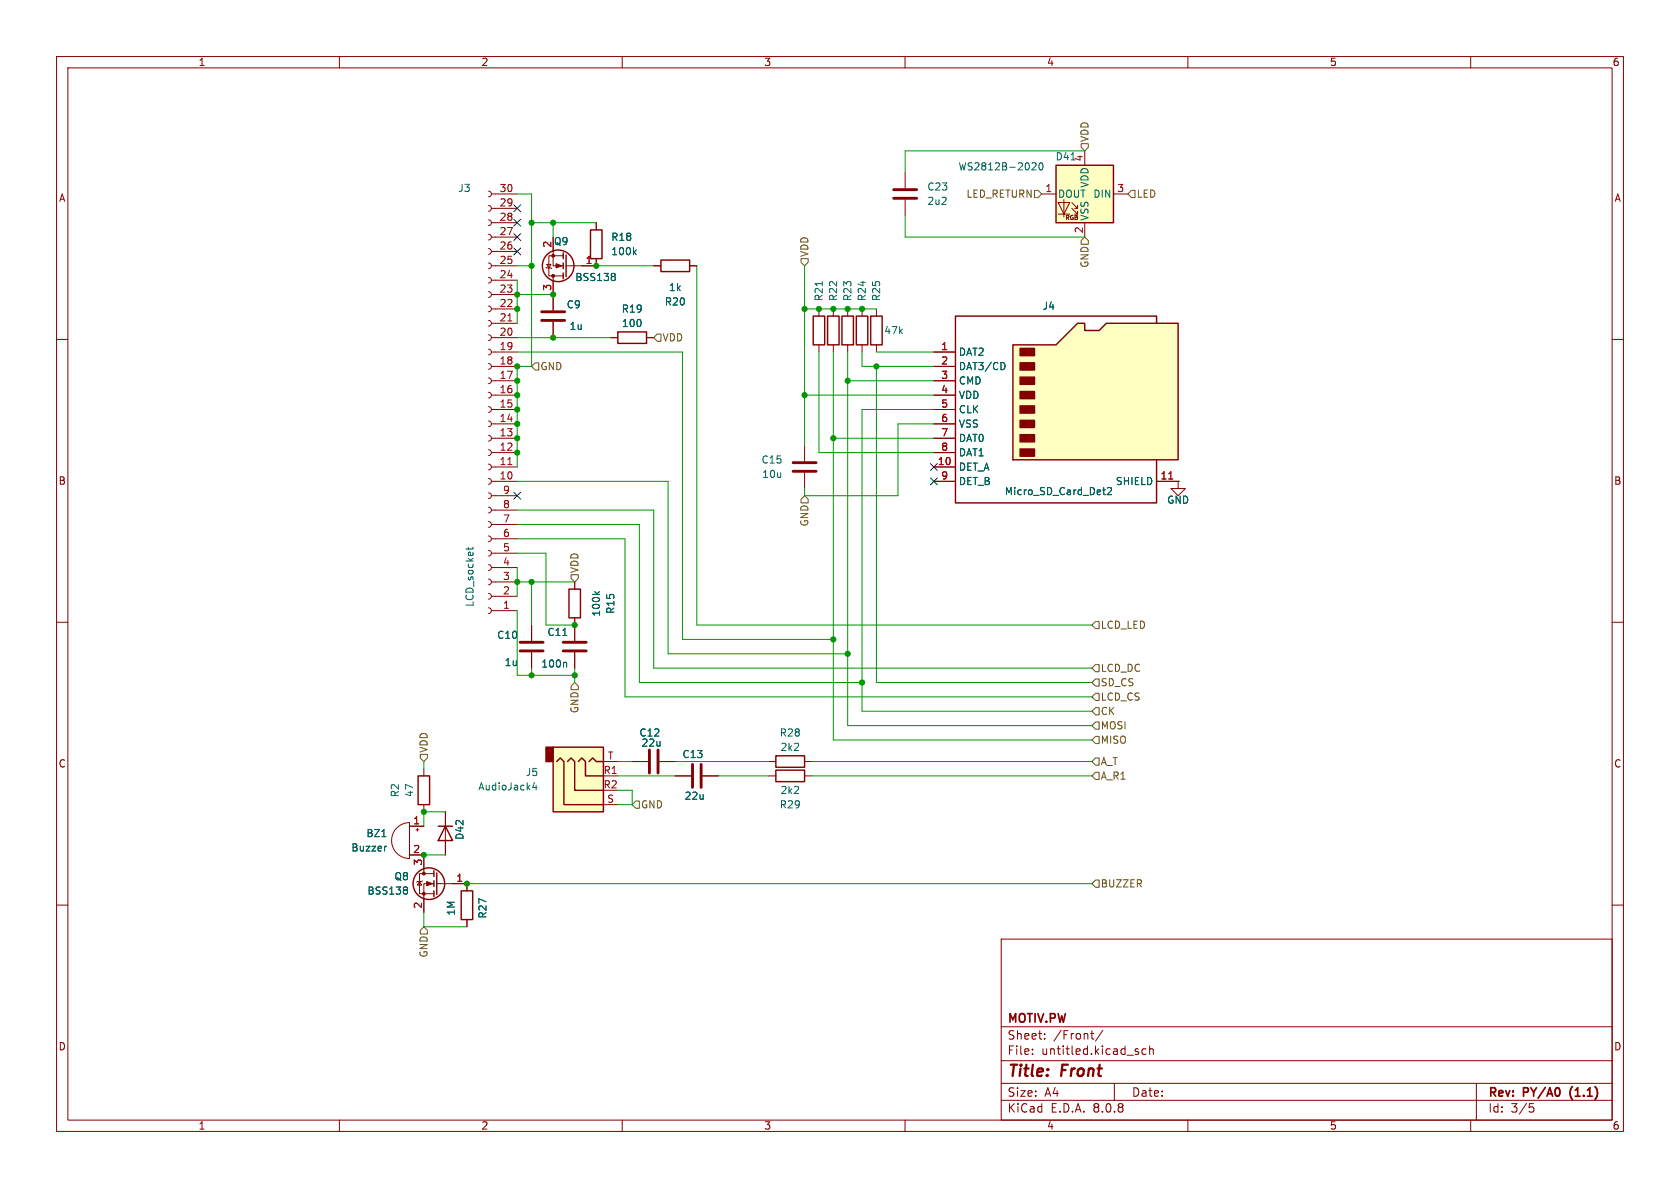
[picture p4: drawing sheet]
<svg xmlns="http://www.w3.org/2000/svg" width="297mm" height="210mm" viewBox="0 0 297 210" stroke-linecap="round" stroke-linejoin="round" font-family="sans-serif">
<g fill="none" stroke="#840000" stroke-width=".18">
<path d="M10 10h277v190h-277zM12 12h273v186h-273zM60 10v2M110 10v2M160 10v2M210 10v2M260 10v2M97.8 52.1v2.8M97.8 56.9v2.8M10 60h2M285 60h2M10 110h2"/>
<path d="M101.6 102.9v1.2M101.6 109.2v1.3M285 110h2M10 160h2M177 166h108v32h-108zM285 160h2M60 198v2M110 198v2M160 198v2M177 194.5h108M177 191.5h108M177 187.5h108"/>
<path d="M177 181.5h108M182.5 186.3v.1M182.5 185.5v.1M184.7 183.6v.1M184.7 182.8v.1M192.8 182.7h.6M193 183.5l.4 .2M195 182.1l-1.3 2M197 191.5v3M201.2 186v.3M202.6 185.5l-.4-.1-.3 .3v.4l.1 .2h.6M203.2 185.5l.3-.1 .3 .1 .1 .9"/>
<path d="M203.2 184.9v1.5M210 198v2M260 198v2M261 191.5v6.5M270.4 195.1h.7M270.5 195.7h.4l.3 .3-.2 .5-.5 .1"/>
</g>
<path d="M100.6 104.1h2v5.1h-2z" fill="none" stroke="#840000" stroke-width=".25"/>
<path d="M105.1 104.6l.5 .5M106 104.6l-.5 .4" fill="none" stroke="#006464" stroke-width=".18"/>
<path d="M95.8 56.6h4M95.8 55.1h4" fill="none" stroke="#840000" stroke-width=".51"/>
<path d="M179.1 61h7.6l3.8-3.8h1.3v1.2h2.5l1.3-1.2h12.7v24.1h-29.2z" fill="#ffffc2"/>
<g fill="#840000" stroke="#840000" stroke-width=".25">
<path d="M180.3 79.4h2.6v1.2h-2.6z"/>
<path d="M180.3 76.8h2.6v1.3h-2.6z"/>
<path d="M180.3 74.3h2.6v1.3h-2.6z"/>
<path d="M180.3 71.8h2.6v1.2h-2.6z"/>
<path d="M180.3 69.2h2.6v1.3h-2.6z"/>
<path d="M180.3 66.7h2.6v1.2h-2.6z"/>
<path d="M180.3 64.1h2.6v1.3h-2.6z"/>
<path d="M180.3 61.6h2.6v1.3h-2.6z"/>
</g>
<path d="M204.5 57.2v-1.3h-35.6v33h35.6v-7.6M179.1 61h7.6l3.8-3.8h1.3v1.2h2.5l1.3-1.2h12.7v24.1h-29.2z" fill="none" stroke="#840000" stroke-width=".25"/>
<g fill="none" stroke="#840000" stroke-width=".18">
<path d="M165.1 62.2h3.8M165.1 64.8h3.8M165.1 67.3h3.8M165.1 69.9h3.8M165.1 72.4h3.8M165.1 74.9h3.8M165.1 77.5h3.8M165.1 82.6h3.8M165.1 85.1h3.8M165.1 80h3.8M204.5 85.1h3.8M208.3 85.1v1.3h-1.3l1.3 1.2 1.2-1.2h-1.2"/>
<path d="M208.3 85.1h.1"/>
</g>
<path d="M206.6 84.7h.7" fill="none" stroke="#a90000" stroke-width=".18"/>
<path d="M177.4 64.1l.3 .5-.3 .7M194.9 86.6h.5M195.3 87.4h.1M195.8 86.3l.5-.1 .2 .3-.8 .9h.8" fill="none" stroke="#006464" stroke-width=".18"/>
<path d="M186.7 29.2h10.1v10.2h-10.1z" fill="#ffffc2"/>
<g fill="none" stroke="#840000" stroke-width=".18">
<path d="M160 30.5v2.8M160 35.3v2.8M184.1 34.3h2.6M187.1 35.8h2l-1 2zM187.1 37.8h2M188.1 35.3v3.1M189.5 36.8l1 1v-.5M189.5 35.8l1 1v-.5M190 37.8h.5M190 36.8h.5M191.8 26.7v2.5M191.8 39.4v2.5"/>
<path d="M196.8 34.3h2.6M144.8 54.6v1.3M147.3 54.6v1.3M149.9 54.6v1.3M152.4 54.6v1.3M154.9 54.6v1.3M144.8 61v1.2M147.3 61v1.2M149.9 61v1.2M152.4 61v1.2M154.9 61v1.2M94 110.5v2.8"/>
<path d="M94 115.3v2.8M111.8 134.6h2.8M116.6 134.6h2.8"/>
</g>
<path d="M186.7 29.2h10.1v10.2h-10.1zM143.8 55.9h2v5.1h-2zM146.3 55.9h2v5.1h-2zM148.8 55.9h2.1v5.1h-2.1zM151.4 55.9h2v5.1h-2zM153.9 55.9h2.1v5.1h-2.1z" fill="none" stroke="#840000" stroke-width=".25"/>
<path d="M182.5 28.9l.4-.1 .3 .3-.8 .9h.8M183.8 28.9l.2-.1a.68 .68 0 0 1 .4 .6 .68 .68 0 0 1-.4 .6l-.2-.1-.1-.3zM189.3 28.3h.8M145.4 49.8v.7" fill="none" stroke="#006464" stroke-width=".18"/>
<path d="M158 35.1h4.1M158 33.5h4.1M91.9 115.1h4.1M91.9 113.5h4.1M114.8 132.6v4.1M116.3 132.6v4.1" fill="none" stroke="#840000" stroke-width=".51"/>
<path d="M97.8 132.1h8.9v11.4h-8.9z" fill="#ffffc2"/>
<path d="M96.5 132.1h1.3v2.5h-1.3z" fill="#840000" stroke="#840000" stroke-width=".25"/>
<g fill="none" stroke="#840000" stroke-width=".25">
<path d="M99.6 44.7v1M99.6 46.5v1M99.6 48.3v1M100.1 45.1v3.8M104.4 40.6h2v5.1h-2zM109.2 58.7h5.1v2h-5.1zM116.8 46h5.1v2h-5.1zM73.9 137.2h2v5h-2zM97.8 132.1h8.9v11.4h-8.9zM98.4 134.6l.7-.6 .6 .6v7.6h7M100.3 134.6l.7-.6 .6 .6v5.1h5.1M102.2 134.6l.7-.6 .6 .6v2.6h3.2"/>
<path d="M104.1 134.6l.7-.6 .6 .6h1.3M137.2 136.1h5v2.1h-5zM137.2 133.6h5v2h-5zM76.7 153.9v1M76.7 155.7v1M76.7 157.5v1M77.2 154.3v3.8M77.5 146.1h2.5M78.7 146.1l1.3 2.5h-2.5zM81.5 157.5h2.1v5.1h-2.1z"/>
<circle cx="98.7" cy="47" r="2.79"/>
<circle cx="75.8" cy="156.2" r="2.79"/>
</g>
<g fill="none" stroke="#840000" stroke-width=".18">
<path d="M86.4 33.8l.3 .1 .2 .4-.2 .3-.3 .2M86.4 36.3l.3 .2 .2 .3-.2 .4-.3 .1M86.4 38.9l.3 .1 .2 .4-.2 .3-.3 .2M86.9 34.3h4.5M86.9 36.8h4.5M86.9 39.4h4.5M105.4 39.4v1.2M86.4 41.4l.3 .2 .2 .3-.2 .4-.3 .1M86.4 43.9l.3 .2 .2 .4-.2 .3-.3 .2M86.4 46.5l.3 .1 .2 .4-.2 .3-.3 .2M86.4 49l.3 .2 .2 .3-.2 .4-.3 .1M86.4 51.6l.3 .1 .2 .4-.2 .3-.3 .2"/>
<path d="M86.4 54.1l.3 .2 .2 .3-.2 .4-.3 .1M86.4 56.6l.3 .2 .2 .4-.2 .3-.3 .2M86.4 59.2l.3 .1 .2 .4-.2 .3-.3 .2M86.9 59.7h4.5M86.9 47h4.5M86.9 41.9h4.5M86.9 44.5h4.5M86.9 49.5h4.5M86.9 52.1h4.5M86.9 54.6h4.5M86.9 57.2h4.5M96.5 47.2l.1 .2h.8l.1 .1"/>
<path d="M96.6 46.7h.8l-.4 .7zM97.8 41.9v5.1h1.8M97.8 48.8v6.1M97.8 56.9v2.8M99.6 45.2h-2.6v3.6h2.6M105.4 45.7v1.3h-5.3M107.9 59.7h1.3M114.3 59.7h1.3M115.6 47h1.2M121.9 47h1.3M86.4 61.7l.3 .2 .2 .3-.2 .4-.3 .1M86.4 64.3l.3 .1 .2 .4-.2 .3-.3 .2"/>
<path d="M86.4 66.8l.3 .2 .2 .3-.2 .4-.3 .1M86.4 69.3l.3 .2 .2 .4-.2 .3-.3 .2M86.4 71.9l.3 .1 .2 .4-.2 .3-.3 .2M86.4 74.4l.3 .2 .2 .3-.2 .4-.3 .1M86.4 77l.3 .1 .2 .4-.2 .3-.3 .2M86.4 79.5l.3 .2 .2 .3-.2 .4-.3 .1M86.9 62.2h4.5M86.9 64.8h4.5M86.9 67.3h4.5M86.9 69.9h4.5M86.9 72.4h4.5M86.9 74.9h4.5"/>
<path d="M86.9 77.5h4.5M142.2 78.7v2.8M165.1 62.2h3.8M165.1 64.8h3.8M165.1 67.3h3.8M165.1 69.9h3.8M165.1 72.4h3.8M165.1 74.9h3.8M165.1 77.5h3.8M86.4 82l.3 .2 .2 .4-.2 .3-.3 .2M86.4 84.6l.3 .1 .2 .4-.2 .3-.3 .2M86.4 87.1l.3 .2 .2 .3-.2 .4-.3 .1"/>
<path d="M86.4 89.7l.3 .1 .2 .4-.2 .3-.3 .2M86.4 92.2l.3 .2 .2 .3-.2 .4-.3 .1M86.4 94.7l.3 .2 .2 .4-.2 .3-.3 .2M86.4 97.3l.3 .1 .2 .4-.2 .3-.3 .2M86.4 99.8l.3 .2 .2 .3-.2 .4-.3 .1M86.9 80h4.5M86.9 82.6h4.5M86.9 85.1h4.5M86.9 87.6h4.5M86.9 90.2h4.5M86.9 92.7h4.5M86.9 95.3h4.5"/>
<path d="M86.9 97.8h4.5M142.2 83.6v2.8M165.1 80h3.8M165.1 82.6h3.8M165.1 85.1h3.8M204.5 85.1h3.8M208.3 85.1h.1M86.4 102.4l.3 .1 .2 .4-.2 .3-.3 .2M86.4 104.9l.3 .2 .2 .3-.2 .4-.3 .1M86.4 107.4l.3 .2 .2 .4-.2 .3-.3 .2M86.9 100.3h4.5M86.9 102.9h4.5"/>
<path d="M86.9 105.4h4.5M86.9 108h4.5M94 110.5v2.8M94 115.3v2.8M101.6 102.9v1.2M101.6 109.2v4.1M101.6 115.3v2.8M74.9 135.9v1.3M106.7 137.2h2.5M106.7 134.6h2.5M111.8 134.6h2.8M116.6 134.6h2.8"/>
<path d="M119.4 137.2h2.8M124.2 137.2h2.8M135.9 137.2h1.3M135.9 134.6h1.3M142.2 137.2h1.3M142.2 134.6h1.3M70.1 146.4a3.2 3.2 0 0 1 2.3-1v6.4a3.2 3.2 0 0 1-2.9-2 3.2 3.2 0 0 1 .6-3.4zM72.4 151.1h2.5v3.3M72.4 146.1h2.5M73.5 146.7h.5M73.8 146.4v.5M74.2 155.8l.3 .7h-.7z"/>
<path d="M74.7 155.7l-.2 .1h-.7l-.1 .2M74.9 142.2v1.3M76.7 156.2h-1.8v5.1M76.7 154.4h-2.5v3.6h2.5M77.2 156.2h5.3v1.3M78.7 143.5v7.6M106.7 142.2h2.5M82.5 162.6v1.2"/>
</g>
<g fill="none" stroke="#006464" stroke-width=".18">
<path d="M108.5 48.3l.3 .3-.3 .3 .3 .2v.3l-.3 .2M112.1 44.5l.4 .5M112.5 44.2l-.5 .5M177.4 64.1l.3 .5-.3 .7M82.8 96.8v.4M83.6 96.8l-.1 .3h-1.1M194.9 86.6h.5M195.3 87.4h.1M195.8 86.3l.5-.1 .2 .3-.8 .9h.8M99.5 112.3h.7M100 117.1l.2 .2v.6M105.1 104.6l.5 .5"/>
<path d="M106 104.6l-.5 .4M94.5 138.3l-.3 .9h.8M94.8 138.8v.8M67.5 147.9h.7M68.3 149.6l-.2 .1M71.8 156.8l.2 .2-.2 .3 .2 .3v.2l-.2 .3"/>
</g>
<path d="M140.2 83.3h4.1M140.2 81.8h4.1M99.6 115.1h4M99.6 113.5h4M122.4 135.1v4.1M124 135.1v4.1" fill="none" stroke="#840000" stroke-width=".51"/>
<g fill="#840000" stroke="#840000" stroke-width=".18">
<path d="M75.4 155.8l1.1 .4-1.1 .4z"/>
<path d="M98.3 46.6l1 .4-1 .4z"/>
<circle cx="74.9" cy="158" r=".25"/>
<circle cx="74.9" cy="154.4" r=".25"/>
<circle cx="97.8" cy="45.2" r=".25"/>
<circle cx="97.8" cy="48.8" r=".25"/>
</g>
<path d="M89.8 56.7h.7M89.8 82.1h.7M206.6 84.7h.7" fill="none" stroke="#a90000" stroke-width=".18"/>
<g fill="none" stroke="#725600" stroke-width=".18">
<path d="M182.9 33.7h.6l.6 .6-.6 .6h-.6zM191.1 25.4h1.3v.6l-.6 .7-.7-.7zM200 33.7h.7v1.2h-.7l-.6-.6zM116.2 59.1h.6v1.2h-.6l-.6-.6zM141.6 45.7h1.3v.7l-.7 .6-.6-.6zM191.8 41.9l.6 .6v.7h-1.3v-.7zM94.6 64.1h.6v1.3h-.6l-.6-.6zM142.2 87.6l.7 .7v.6h-1.3v-.6zM101 101.6h1.2v.6l-.6 .7-.6-.7zM193.7 117.5h.6v1.2h-.6l-.7-.6zM193.7 109.9h.6v1.2h-.6l-.7-.6zM74.3 133.4h1.3v.6l-.7 .6-.6-.6z"/>
<path d="M101.6 120.7l.6 .6v.6h-1.2v-.6zM193.7 130.2h.6v1.2h-.6l-.7-.6zM193.7 120h.6v1.3h-.6l-.7-.6zM193.7 134h.6v1.3h-.6l-.7-.7zM193.7 125.1h.6v1.3h-.6l-.7-.7zM193.7 136.5h.6v1.3h-.6l-.7-.6zM193.7 127.6h.6v1.3h-.6l-.7-.6zM193.7 122.6h.6v1.2h-.6l-.7-.6zM112.4 141.6h.6v1.3h-.6l-.6-.7zM193.7 155.6h.6v1.2h-.6l-.7-.6zM74.9 163.8l.7 .7v.6h-1.3v-.6z"/>
</g>
<g fill="none" stroke="#009600" stroke-width=".18">
<path d="M91.4 34.3h2.6v30.5h-2.6v17.8M94 39.4h11.4M97.8 39.4v2.5M160 38.1v3.8h31.8M191.8 26.7h-31.8v3.8M91.4 49.5v7.7M91.4 59.7h16.5M91.4 52.1h6.4M91.4 47h2.6M105.4 47h10.2M123.2 47v63.5h69.8M142.2 54.6h12.7"/>
<path d="M142.2 47v31.7M91.4 62.2h29.2v50.8h26.7M142.2 69.9h22.9M144.8 62.2v17.8h20.3M147.3 62.2v68.6h45.7M147.3 77.5h17.8M149.9 62.2v66.1h43.1M149.9 67.3h15.2M152.4 62.2v2.6h12.7M154.9 64.8v55.9h38.1M154.9 62.2h10.2M165.1 72.4h-12.7v53.3h40.6"/>
<path d="M165.1 74.9h-6.4v12.7h-16.5v-1.2M91.4 95.3h19.1v27.9h82.5M91.4 85.1h26.7v30.5h31.8M91.4 97.8h5.1v12.7h5.1M91.4 90.2h24.2v27.9h77.4M91.4 92.7h21.6v28h39.4M91.4 100.3v5.1M91.4 108v11.4h10.2M91.4 102.9h10.2M94 102.9v7.6M94 118.1v1.3M101.6 118.1v2.6"/>
<path d="M74.9 134.6v1.3M109.2 134.6h2.6M109.2 139.7h2.6v2.5h-2.6M109.2 137.2h10.2M119.4 134.6h16.5M127 137.2h8.9M143.5 134.6h49.5M143.5 137.2h49.5M74.9 151.1h3.8M78.7 143.5h-3.8v2.6M82.5 156.2h110.5M74.9 161.3v2.5h7.6"/>
</g>
<g fill="none" stroke="#000084" stroke-width=".18">
<path d="M90.8 36.2l1.2 1.2M90.8 38.8l1.2 1.2M92 36.2l-1.2 1.2M92 38.8l-1.2 1.2M90.8 43.8l1.2 1.3M90.8 41.3l1.2 1.2M92 43.8l-1.2 1.3M92 41.3l-1.2 1.2M90.8 87l1.2 1.2M92 87l-1.2 1.2M164.5 81.9l1.2 1.3M164.5 84.5l1.2 1.2"/>
<path d="M165.7 81.9l-1.2 1.3M165.7 84.5l-1.2 1.2"/>
</g>
<g fill="#009600" stroke="#009600" stroke-width=".18">
<circle cx="91.4" cy="74.9" r=".46"/>
<circle cx="91.4" cy="72.4" r=".46"/>
<circle cx="97.8" cy="59.7" r=".46"/>
<circle cx="91.4" cy="64.8" r=".46"/>
<circle cx="94" cy="39.4" r=".46"/>
<circle cx="94" cy="47" r=".46"/>
<circle cx="97.8" cy="39.4" r=".46"/>
<circle cx="91.4" cy="80" r=".46"/>
<circle cx="91.4" cy="77.5" r=".46"/>
<circle cx="91.4" cy="52.1" r=".46"/>
<circle cx="91.4" cy="54.6" r=".46"/>
<circle cx="97.8" cy="52.1" r=".46"/>
<circle cx="91.4" cy="69.9" r=".46"/>
<circle cx="91.4" cy="67.3" r=".46"/>
<circle cx="101.6" cy="119.4" r=".46"/>
<circle cx="94" cy="119.4" r=".46"/>
<circle cx="91.4" cy="102.9" r=".46"/>
<circle cx="94" cy="102.9" r=".46"/>
<circle cx="101.6" cy="110.5" r=".46"/>
<circle cx="74.9" cy="151.1" r=".46"/>
<circle cx="82.5" cy="156.2" r=".46"/>
<circle cx="74.9" cy="143.5" r=".46"/>
<circle cx="147.3" cy="54.6" r=".46"/>
<circle cx="144.8" cy="54.6" r=".46"/>
<circle cx="105.4" cy="47" r=".46"/>
<circle cx="142.2" cy="54.6" r=".46"/>
<circle cx="149.9" cy="67.3" r=".46"/>
<circle cx="149.9" cy="54.6" r=".46"/>
<circle cx="152.4" cy="54.6" r=".46"/>
<circle cx="142.2" cy="69.9" r=".46"/>
<circle cx="147.3" cy="77.5" r=".46"/>
<circle cx="149.9" cy="115.6" r=".46"/>
<circle cx="152.4" cy="120.7" r=".46"/>
<circle cx="154.9" cy="64.8" r=".46"/>
<circle cx="147.3" cy="113" r=".46"/>
</g>
<g font-size="2.8" fill="#840000">
<text x="178" y="190.9">Title:</text>
<text x="187.7" y="190.9">Front</text>
</g>
<g font-size="2.1" fill="#840000">
<text x="178" y="184">Sheet:</text>
<text x="178" y="181.2">MOTIV.PW</text>
<text x="186.2" y="184">/Front/</text>
<text x="178" y="186.7">File:</text>
<text x="184.1" y="186.7">untitled.kicad_sch</text>
<text x="178" y="196.9">KiCad</text>
<text x="178" y="194.1">Size:</text>
<text x="184.7" y="194.1">A4</text>
<text x="185.7" y="196.9">E.D.A.</text>
<text x="193.3" y="196.9">8.0.8</text>
<text x="200" y="194.1">Date:</text>
<text x="263" y="194.3">Rev:</text>
<text x="263" y="196.9">Id:</text>
<text x="267.1" y="196.9">3/5</text>
<text x="269.4" y="194.3">PY/A0</text>
<text x="278.2" y="194.3">(1.1)</text>
</g>
<g font-size="1.8" fill="#840000">
<text x="35" y="11.9">1</text>
<text x="85" y="11.9">2</text>
<text x="135" y="11.9">3</text>
<text x="185" y="11.9">4</text>
<text x="235" y="11.9">5</text>
<text x="285" y="11.9">6</text>
<text x="10.3" y="35.9">A</text>
<text x="285.3" y="35.9">A</text>
<text x="10.3" y="85.9">B</text>
<text x="285.3" y="85.9">B</text>
<text x="10.3" y="135.9">C</text>
<text x="285.3" y="135.9">C</text>
<text x="10.3" y="185.9">D</text>
<text x="285.3" y="185.9">D</text>
<text x="35" y="199.9">1</text>
<text x="85" y="199.9">2</text>
<text x="135" y="199.9">3</text>
<text x="185" y="199.9">4</text>
<text x="235" y="199.9">5</text>
<text x="285" y="199.9">6</text>
</g>
<g font-size="1.8" fill="#006464">
<text x="186.5" y="28.5">D41</text>
<text x="80.9" y="34.1">J3</text>
<text x="163.8" y="33.9">C23</text>
<text x="169.3" y="30.3">WS2812B-2020</text>
<text x="186.9" y="35.2">DOUT DIN</text>
<text x="192.6" y="33.3" transform="rotate(-90 192.6 33.3)">VDD</text>
<text x="163.8" y="36.4">2u2</text>
<text x="192.6" y="39.1" transform="rotate(-90 192.6 39.1)">VSS</text>
<text x="97.8" y="43.5">Q9</text>
<text x="108" y="42.8">R18</text>
<text x="108" y="45.3">100k</text>
<text x="101.6" y="49.9">BSS138</text>
<text x="118.2" y="51.7">1k</text>
<text x="145.6" y="53.3" transform="rotate(-90 145.6 53.3)">R21</text>
<text x="148.2" y="53.3" transform="rotate(-90 148.2 53.3)">R22</text>
<text x="150.7" y="53.3" transform="rotate(-90 150.7 53.3)">R23</text>
<text x="153.3" y="53.3" transform="rotate(-90 153.3 53.3)">R24</text>
<text x="155.8" y="53.3" transform="rotate(-90 155.8 53.3)">R25</text>
<text x="100.1" y="54.7">C9</text>
<text x="100.6" y="58.5">1u</text>
<text x="109.8" y="55.5">R19</text>
<text x="109.8" y="58">100</text>
<text x="117.4" y="54.2">R20</text>
<text x="156.2" y="59.3">47k</text>
<text x="184.2" y="55">J4</text>
<text x="169.4" y="63.1">DAT2</text>
<text x="169.4" y="65.6">DAT3/CD</text>
<text x="169.4" y="68.2">CMD</text>
<text x="169.4" y="70.7">VDD</text>
<text x="169.4" y="73.3">CLK</text>
<text x="169.4" y="75.8">VSS</text>
<text x="134.5" y="82.1">C15</text>
<text x="169.4" y="83.4">DET_A</text>
<text x="169.4" y="78.3">DAT0</text>
<text x="169.4" y="80.9">DAT1</text>
<text x="134.6" y="84.7">10u</text>
<text x="169.4" y="86">DET_B</text>
<text x="177.5" y="87.7">Micro_SD_Card_Det2</text>
<text x="197.2" y="86">SHIELD</text>
<text x="206.2" y="89.3">GND</text>
<text x="83.9" y="107.4" transform="rotate(-90 83.9 107.4)">LCD_socket</text>
<text x="87.8" y="113.1">C10</text>
<text x="96.7" y="112.6">C11</text>
<text x="106.3" y="109.1" transform="rotate(-90 106.3 109.1)">100k</text>
<text x="108.8" y="108.6" transform="rotate(-90 108.8 108.6)">R15</text>
<text x="89.1" y="118">1u</text>
<text x="95.6" y="118.2">100n</text>
<text x="112.9" y="130.4">C12</text>
<text x="137.8" y="130.4">R28</text>
<text x="92.9" y="137.4">J5</text>
<text x="113.3" y="132.2">22u</text>
<text x="120.6" y="134.2">C13</text>
<text x="137.9" y="132.9">2k2</text>
<text x="70.7" y="141" transform="rotate(-90 70.7 141)">R2</text>
<text x="73.3" y="141" transform="rotate(-90 73.3 141)">47</text>
<text x="84.5" y="139.9">AudioJack4</text>
<text x="120.9" y="141.6">22u</text>
<text x="137.8" y="143.1">R29</text>
<text x="137.9" y="140.6">2k2</text>
<text x="64.7" y="148.2">BZ1</text>
<text x="82.1" y="148.6" transform="rotate(-90 82.1 148.6)">D42</text>
<text x="62" y="150.7">Buzzer</text>
<text x="69.6" y="155.8">Q8</text>
<text x="64.9" y="158.3">BSS138</text>
<text x="80.6" y="162" transform="rotate(-90 80.6 162)">1M</text>
<text x="86.2" y="162.5" transform="rotate(-90 86.2 162.5)">R27</text>
</g>
<g font-size="1.8" fill="#a90000">
<text x="191.5" y="28.6" transform="rotate(-90 191.5 28.6)">4</text>
<text x="88.2" y="34">30</text>
<text x="184.7" y="34">1</text>
<text x="197.4" y="34">3</text>
<text x="88.2" y="41.7">27</text>
<text x="88.2" y="39.1">28</text>
<text x="88.2" y="36.6">29</text>
<text x="191.5" y="41.3" transform="rotate(-90 191.5 41.3)">2</text>
<text x="88.2" y="46.7">25</text>
<text x="88.2" y="44.2">26</text>
<text x="97.5" y="43.9" transform="rotate(-90 97.5 43.9)">2</text>
<text x="103.4" y="46.7">1</text>
<text x="88.2" y="51.8">23</text>
<text x="88.2" y="49.3">24</text>
<text x="97.5" y="51.5" transform="rotate(-90 97.5 51.5)">3</text>
<text x="88.2" y="59.4">20</text>
<text x="88.2" y="56.9">21</text>
<text x="88.2" y="54.4">22</text>
<text x="88.2" y="64.5">18</text>
<text x="88.2" y="62">19</text>
<text x="166.3" y="62">1</text>
<text x="166.3" y="64.5">2</text>
<text x="88.2" y="69.6">16</text>
<text x="88.2" y="67.1">17</text>
<text x="166.3" y="67.1">3</text>
<text x="166.3" y="69.6">4</text>
<text x="88.2" y="77.2">13</text>
<text x="88.2" y="74.7">14</text>
<text x="88.2" y="72.1">15</text>
<text x="166.3" y="72.1">5</text>
<text x="166.3" y="74.7">6</text>
<text x="166.3" y="77.2">7</text>
<text x="88.2" y="82.3">11</text>
<text x="88.2" y="79.8">12</text>
<text x="165.7" y="82.3">10</text>
<text x="166.3" y="79.8">8</text>
<text x="88.2" y="84.8">10</text>
<text x="88.8" y="89.9">8</text>
<text x="88.8" y="87.4">9</text>
<text x="166.3" y="84.8">9</text>
<text x="205.1" y="84.8">11</text>
<text x="88.8" y="95">6</text>
<text x="88.8" y="92.5">7</text>
<text x="88.8" y="100.1">4</text>
<text x="88.8" y="97.5">5</text>
<text x="88.8" y="107.7">1</text>
<text x="88.8" y="105.2">2</text>
<text x="88.8" y="102.6">3</text>
<text x="106.6" y="136.9">R1</text>
<text x="107.4" y="134.4">T</text>
<text x="106.6" y="139.4">R2</text>
<text x="107.2" y="142">S</text>
<text x="73" y="145.8">1</text>
<text x="73" y="150.9">2</text>
<text x="74.7" y="153.1" transform="rotate(-90 74.7 153.1)">3</text>
<text x="80.6" y="156">1</text>
<text x="74.7" y="160.7" transform="rotate(-90 74.7 160.7)">2</text>
</g>
<g font-size="1.8" fill="#725600">
<text x="192.6" y="25.2" transform="rotate(-90 192.6 25.2)">VDD</text>
<text x="170.8" y="35.2">LED_RETURN</text>
<text x="200.9" y="35.2">LED</text>
<text x="143.1" y="45.5" transform="rotate(-90 143.1 45.5)">VDD</text>
<text x="192.6" y="47.4" transform="rotate(-90 192.6 47.4)">GND</text>
<text x="95.4" y="65.6">GND</text>
<text x="117" y="60.6">VDD</text>
<text x="143.1" y="93.2" transform="rotate(-90 143.1 93.2)">GND</text>
<text x="102.5" y="101.4" transform="rotate(-90 102.5 101.4)">VDD</text>
<text x="194.5" y="111.4">LCD_LED</text>
<text x="194.5" y="119">LCD_DC</text>
<text x="194.5" y="121.5">SD_CS</text>
<text x="194.5" y="124.1">LCD_CS</text>
<text x="102.5" y="126.2" transform="rotate(-90 102.5 126.2)">GND</text>
<text x="194.5" y="131.7">MISO</text>
<text x="194.5" y="126.6">CK</text>
<text x="194.5" y="129.1">MOSI</text>
<text x="75.8" y="133.2" transform="rotate(-90 75.8 133.2)">VDD</text>
<text x="194.5" y="135.5">A_T</text>
<text x="113.2" y="143.1">GND</text>
<text x="194.5" y="138">A_R1</text>
<text x="194.5" y="157.1">BUZZER</text>
<text x="75.8" y="169.4" transform="rotate(-90 75.8 169.4)">GND</text>
</g>
<text font-size="1.1" fill="#840000" x="188.2" y="39.1">RGB</text>
</svg>
